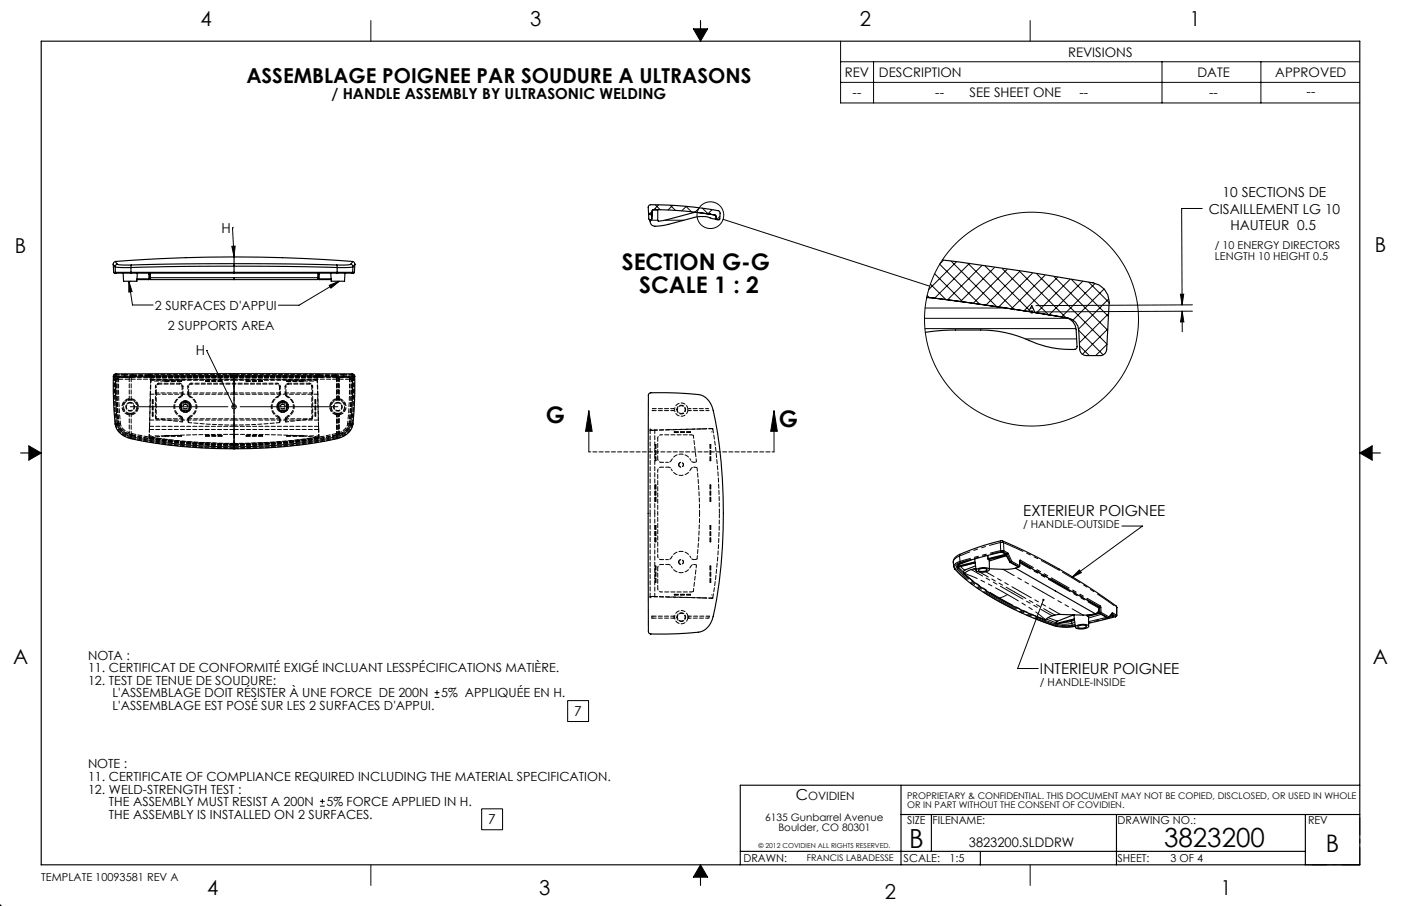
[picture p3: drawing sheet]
<svg xmlns="http://www.w3.org/2000/svg" width="432mm" height="279mm" viewBox="0 0 432 279" stroke-linecap="round" stroke-linejoin="round" font-family="sans-serif">
<g fill="none" stroke="#000" stroke-width=".31">
<path d="M114.3 6.3v6.4M213.7 8.9h4.4l-2.2 3.8zM259.1 12.7v19h160M259.1 19h160M269.2 19v12.7M317.5 6.3v6.4M358.1 19v12.7M388.6 19v12.7M259.1 25.4h160M71.5 76l1-.1-.4 3.3zM71.7 70.2h.1M71.7 70.2l.4 9"/>
<path d="M199.9 65.5l1 1.1M200.4 67.9h2.3M200.9 65.2l-1 1.1M201.3 64.7h1.4M202 63.2l1.5 1.5M203 63.2l-1.5 1.4M204.9 67.9h5.9M206.6 63.3l1.6 1.6M207.3 63.3l-1.4 1.5M211.4 63.6l1.7 1.7M211.5 63.6l-1.4 1.4M215.6 64.1l-1.4 1.3"/>
<path d="M216.5 64.2l1.8 1.8M219.5 64.7l-1.4 1.3M221.9 66.7l-1 1M222.9 67.6l63.6 20.7M370.5 64.3h-6.3l.1 29.7M39.7 86.7l1.1 7.4h6.4M39.7 86.7l1 3.2-1 .2zM101.5 88l3.1-1.3-2.6 2.2zM104.6 86.7l-12.4 7.4h-6.4M284.9 98.2h44.1M285.1 95h24.8M285.6 91.8h1.3"/>
<path d="M285.8 91.1l.7 .7M286.8 87.6l4.7 4.8M288.1 84.4l8.7 8.8M289.6 81.5l12.5 12.5M290.8 80.3l-1.1 1M293.1 80.5l14.3 14.3M294.8 80.7l-8.6 8.6M298.3 81.2l14.4 14.4M298.7 81.3l-10.7 10.7M302.6 81.9l-10.5 10.5M303.6 82l14.4 14.4M303.8 94.2l10.5-10.5 14.2 14.3"/>
<path d="M306.5 82.5l-10.5 10.5M309 82.9l14.3 14.3 10.4-10.5M310.4 83.1l-10.5 10.5M317.5 96.2h1M317.6 95h.7M317.7 95.9l.7 .7M318 95.7v1M318.2 84.3l-10.5 10.5M318.4 95.9l-.7 .7M319.6 84.5l21.6 21.6M322 84.9l-10.4 10.5M324.9 85.4l16.5 16.5"/>
<path d="M325.9 85.5l-10.4 10.5M329.8 86.1l-10.4 10.5M330.2 86.2l11.4 11.4M335.6 87l6.2 6.3M337.5 87.4l-10.3 10.4M340.3 89.1l-9.6 9.6M341.7 96.7l-9 9M341.7 92.2l-9.3 9.3M363.8 90.7h1l-.5 3.3zM364.3 96l.6 3.3h-1zM364.3 96l.1 6.3M367.5 94l-48.2 .3"/>
<path d="M367.5 96l-48.2 .2M63.7 108.1h.1M63.7 108.1l8.4 17.3M285.1 101.3h46.5M316.1 104.5h15.7M331.2 107.7h.3M332.5 101.9l7.5 7.5M332.7 106.6l3 3.1M341.2 106.2l-3.5 3.5M341.4 101.5l-7.8 7.8M8.9 137.5l3.8 2.2-3.8 2.2zM181.5 126.7l1 6.3h-2z"/>
<path d="M181.5 126.7v12.7M238.6 126.7l1 6.3h-2.1zM238.6 126.7v12.7M419.1 139.7l3.8-2.2v4.4zM330.3 178.1l2.4-2.3 .6 .8zM345.8 162.2h6.3l-21.8 15.9M321.6 185l-8 21.2h6.4M133.9 215.1h1.5M133.9 213.6h1.5M134.7 212.8v1.5M175 216.1h6.4v6.4h-6.4zM98.6 248.6h1.5"/>
<path d="M98.6 247.1h1.5M99.3 246.4v1.5M148.4 249.4h6.5v6.5h-6.5zM-.1 279.4h.6M0 279.4h.1M0 278.9v.5M.4 279l-.4 .4M114.3 266.7v6.3M215.9 266.7l2.2 3.8h-4.4zM317.5 266.7v6.3"/>
<circle cx="218.9" cy="66.4" r="4.1"/>
<circle cx="317.9" cy="98.4" r="33"/>
<circle cx="72.1" cy="125.4" r=".68"/>
</g>
<g fill="none" stroke="#000" stroke-width=".35">
<path d="M12.7 12.7h406.4v254h-406.4zM215.9 6.3v6.4M72.1 79.2l-15.5 .3-21 1.1M72.1 79.2a402.5 402.5 0 0 1 36.6 1.5l-.6 .8M72.1 79.2v2.1M199.9 63.5l.2-.2a90 90 0 0 1 21.7 1.9l.1 .5-.1 2h-.9l-.3-1.2a94.9 94.9 0 0 0-19.4-1.8l-.2 .4-.2 2.4-.3 .3a1.39 1.39 0 0 0 1.3 2l3.8-.5 8.9-2.4 3.2-.1a5.1 5.1 0 0 0 3 .7l-.2-1-1.4-.4-.1-.3-.2 .3-4.5-.7-8.9 2.4-2.5 .4-.2-.2v-3.3l-.5-.1-.1-.2-.2 .2-.6 .1-.2 .3-.2 2.6-.7 .2-.2-.3zM34.9 81.5l.1 2.6M34.9 81.5l.6 .8M35.5 82.3l4.9 .2M35.5 82.3l.1 1.7M35.6 84h-.6l.2 .2h.6M35.6 84h4.8"/>
<path d="M35.6 84l.2 .2M35.6 80.6l-.5 .3-.2 .6M35.6 80.6l.6 .9M35.6 80.6h.1M35.8 84.2h4.6M36.2 81.5l4.3 .2M36.2 81.5l-.5 .3-.2 .5M38 84.2l.1 2.5h4.1l.1-2.5M40.4 82.5v1.5M40.4 84h31.7M40.4 84v.2M40.4 84.2h31.7"/>
<path d="M40.5 81.7l-.1 .8M42.2 86.2h3.7M42.2 86h3.7M45.9 86v.2M45.9 84.5v1.5M46 84.2l-.1 .3M46.1 86h-.2M46.1 86l-.2 .2M46.2 84.5h-.3M46.2 84.5l-.1 1.5M46.2 84.2l.1 1.4M46.2 84.3v.2"/>
<path d="M46.3 85.6l.1 .6h51.5l.1-.6M46.3 85.6h51.7M72.1 85.6v.6M72.1 82.1l31.8 .4M72.1 84h31.8M72.1 81.3l-31.6 .4M72.1 81.3v.8M72.1 82.1l-31.7 .4M72.1 81.3l31.7 .4M72.1 84.2h31.7M72.1 84v.2M72.1 82.1v1.9"/>
<path d="M98.1 84.3v.2M98.1 84.2l-.1 1.4M98.1 84.5h.3M98.1 84.5v1.5M98.1 86h.3M98.1 86l.3 .2M98.3 84.2l.1 .3M98.4 84.5v1.5M98.4 86v.2M98.4 86h3.6M98.4 86.2h3.7M102 84.2l.1 2.5h4.1l.1-2.5"/>
<path d="M103.8 81.7l.1 .8M103.8 84.2h4.6M103.9 84l-.1 .2M103.9 84h4.8M103.9 82.5v1.5M108.1 81.5l-4.3 .2M108.1 81.5l.5 .3 .2 .5M108.6 80.6l.6 .3 .2 .6M108.7 84h.5l-.1 .2h-.7M108.7 84l-.3 .2M108.8 82.3l-4.9 .2M108.8 82.3l-.1 1.7"/>
<path d="M109.4 81.5l-.2 2.6M109.4 81.5l-.6 .8M285.6 91.7l31.4 4.4 1-1.8 1 2.1 9.3 1.5a4 4 0 0 1 3.4 3.7l.3 5.3-.4 .7a29.6 29.6 0 0 1-16.1-3.3l-3.7-1.2-3.8-.9a66.8 66.8 0 0 0-13.5-.4l-4 .1-5.3 .6M290.5 80.2l25.7 3.6 20.7 3.4a6 6 0 0 1 4.9 6.2l-.7 14.4a2.01 2.01 0 0 1-2 1.9h-4.3a2.01 2.01 0 0 1-2-1.9l-.3-6a4 4 0 0 0-3.4-3.7l-18.8-3.1-24.7-3.3M34.9 116l.7 .1M34.9 116h.1M34.9 116l.1 8.3 .5 6.5M35.6 116.1l.1 8.2 .5 6.5M35.7 115.3l-.5 .2-.3 .5M35.7 115.3l-.1 .8M35.7 115.3h.1M72.1 116l-36.5 .1"/>
<path d="M72.1 115.2l-36.4 .1M72.1 115.2v.8M72.1 116l36.5 .1M72.1 115.2l36.5 .1M72.1 116v21.8M108.6 115.3l.5 .2 .2 .5M108.6 115.3v.8M108.6 115.3h.1M108.6 116.1v8.2l-.5 6.5M109.3 116v8.3l-.5 6.5M109.3 116h.1M109.3 116l-.7 .1"/>
<path d="M6.4 139.7h6.3M35.5 130.8h.7M35.5 130.8a5.6 5.6 0 0 0 4.9 4.5M36.2 130.8a4.9 4.9 0 0 0 4.3 3.9M40.4 135.3a141.2 141.2 0 0 0 31.7 3.1M40.5 134.7a140.3 140.3 0 0 0 31.6 3.1M40.5 134.7l-.1 .6M72.1 137.8v.6M103.8 134.7a140.3 140.3 0 0 1-31.7 3.1M103.8 134.7l.1 .6M103.9 135.3a141.2 141.2 0 0 1-31.8 3.1M108.1 130.8a4.9 4.9 0 0 1-4.3 3.9"/>
<path d="M108.8 130.8h-.7M108.8 130.8a5.6 5.6 0 0 1-4.9 4.5M199.8 121.9h.1M199.8 121.9v72.9M200.6 121.1l-.5 .3-.3 .5M200.6 121.1l11.5 .3a7.9 7.9 0 0 1 5.1 1 6.9 6.9 0 0 1 2.6 4.1 162.6 162.6 0 0 1 0 63.6 5.6 5.6 0 0 1-4.5 4.9l-6.5 .4-8.2 .1M200.6 121.1h.1M419.1 139.7h6.4M294 174.8l.3 .7M294.3 175.5h.1M294.3 175.5a67.1 67.1 0 0 0 22.3 14.3l8.1 3.1M296.4 173.5a1.44 1.44 0 0 0-1.4 1.2"/>
<path d="M296.4 173.5h.1M296.8 173.4l-.4 .1M297.1 176.9a57.2 57.2 0 0 0 14.1 9.4l7 3.3 3.8 1.6a7.3 7.3 0 0 1 4.8-1.7l8.3 .2 2.5-.4M300.4 172.4l.5 3.5M300.6 173.6l-5.3 1.3M300.7 174.5l-3.5 1.4-.1 1M300.8 175.3l-.6 .1a6.1 6.1 0 0 0-3.1 1.5M301 175.6a3.7 3.7 0 0 1 3.9 0 3.3 3.3 0 0 1-4 .3zM301.6 175.7a2.23 2.23 0 0 1 2.6 0 2.19 2.19 0 0 1-2.6 .1zM304.8 172.5h.1M304.9 172.5v3.1M308.5 166.8l.1-.1a156.3 156.3 0 0 1 35.3 20.1"/>
<path d="M308.5 166.8a58 58 0 0 0-13.8 4.8l-.6 .6-.3 .8 .2 1.8M310 171h.1M310 171l-1-.6h-.9l-11.4 3M310 171l1.3 2.4M310.1 171.2l-5.3 1.3M310.2 171.4l-5.3 1.6M311.3 173.4l2.5 1.4M311.3 173.4h.1M313 175.2a24.3 24.3 0 0 1-8.1 .2M313 175.2l24.6 14.1M313.7 174.8l-.7 .4M314.3 173.2l24.4 14a1.78 1.78 0 0 1-1.1 2.1"/>
<path d="M314.3 173v1.6l-.5 .2M199.8 194.8l.3 .5 .5 .2M199.8 194.8h.1M200.6 195.5h.1M324.7 192.9h.1M324.8 192.9l.7 .2M325.6 192.3l.3-.7 5-2 .5 3.8M331.1 190.9l-5.5 1.4M331.2 191.1l-5.2 1.3-.4-.1M331.4 193.1a12.4 12.4 0 0 1-5.8 0M331.6 193.1a3.7 3.7 0 0 1 3.9 0 3.3 3.3 0 0 1-4.1 .3zM332.2 193.2a2.23 2.23 0 0 1 2.6 0 2.19 2.19 0 0 1-2.7 .1z"/>
<path d="M335.1 189.7v.2M335.5 190v3.1M336.7 189.5l-1.6 .4M338.6 188.2l.3 .9M338.7 189l-.9 .2M338.9 189.1l2.5 1.5 .3-.2 1-1.2M338.9 189.2l-3.5 .9-.3-.2M342.5 189.5l.6 .4M342.8 189.2h.1M343.1 189.9h.1M343.9 186.8l.3 .6v2.4l-.2 .3-8.5 2.1M277.7 242.2v24.5"/>
<path d="M277.7 251.2h141.4M287.1 251.2v11.4M344.1 251.2v15.5M402.3 251.2v15.5M419.1 242.2h-190.9v24.5M215.9 266.7v6.3M228.2 262.6h174.1M302.2 262.6v4.2"/>
</g>
<path d="M402.3 266.7h16.8" fill="none" stroke="#000" stroke-width=".31" stroke-dasharray="30.5 1.3 1.3 1.3" stroke-dashoffset="24"/>
<path d="M419.1 252.1v14.6M404.5 266.7h14.6" fill="none" stroke="#000" stroke-width=".31" stroke-dasharray="30.5 1.3 1.3 1.3" stroke-dashoffset="25.1"/>
<g fill="#000">
<path d="M71.5 76l1-.1-.4 3.3zM39.7 86.7l1 3.2-1 .2zM101.5 88l3.1-1.3-2.6 2.2z"/>
<path d="M364.3 96l.6 3.3h-1zM363.8 90.7h1l-.5 3.3z"/>
<path d="M181.5 126.7l1 6.3h-2zM238.6 126.7l1 6.3h-2.1z"/>
<path d="M330.3 178.1l2.4-2.3 .6 .8zM321.3 184.8a.34 .34 0 0 0 .1 .5 .34 .34 0 0 0 .5-.2 .34 .34 0 0 0-.2-.4l-.1 .3 .1-.3z"/>
</g>
<path d="M213.7 8.9l2.2 3.8v-3.8zM215.9 8.9v3.8l2.2-3.8zM419.1 139.7h3.8v-2.2zM419.1 139.7l3.8 2.2v-2.2zM215.9 266.7v3.8h2.2zM215.9 266.7l-2.2 3.8h2.2zM8.9 139.7v2.2l3.8-2.2zM8.9 137.5v2.2h3.8z" fill-rule="evenodd" fill="#000"/>
<g fill="none" stroke="#000" stroke-width=".31" stroke-dasharray="1.3 .6" stroke-dashoffset=".7">
<path d="M46.5 115.8l-.1 1.5M58.9 118.2h13.2M72.1 118.2h13.3M72.1 118.5h-13.2M72.1 115.8v1.5M85.4 118.5h-13.3M97.8 115.8l.1 1.5M39.8 133.5v-5.5M40.1 124.2a1.19 1.19 0 0 1 1.1 1.8 1.19 1.19 0 0 1-2 .2 1.19 1.19 0 0 1 .7-1.9l.2-.1M40.6 134.2a4.5 4.5 0 0 1-4-3.6M55.8 122.4a3.3 3.3 0 0 0-2 3 3.3 3.3 0 0 0 2 3M57.1 123.9a1.51 1.51 0 0 0-1.3 2.1 1.51 1.51 0 0 0 2.5 .3 1.51 1.51 0 0 0-.8-2.4h-.4"/>
<path d="M57.1 123.6a1.81 1.81 0 0 0-1.6 2.6 1.81 1.81 0 0 0 3.1 .2 1.81 1.81 0 0 0-1.3-2.8h-.2M57.1 123.9a1.51 1.51 0 0 1 1.4 2.1 1.51 1.51 0 0 1-2.5 .3 1.51 1.51 0 0 1 .8-2.4h.3M58.5 128.4a3.3 3.3 0 0 0 1.9-3 3.3 3.3 0 0 0-1.9-3M72.1 136.7v-5.6M85.8 122.4a3.3 3.3 0 0 0-2 3 3.3 3.3 0 0 0 2 3M87.1 123.9a1.51 1.51 0 0 1 1.4 2.1 1.51 1.51 0 0 1-2.6 .3 1.51 1.51 0 0 1 .9-2.4h.3M87.1 123.6a1.81 1.81 0 0 1 1.6 2.6 1.81 1.81 0 0 1-3 .2 1.81 1.81 0 0 1 1.2-2.8h.2M87.1 123.9a1.51 1.51 0 0 1 1.4 2.1 1.51 1.51 0 0 1-2.5 .3 1.51 1.51 0 0 1 .8-2.4h.3M88.5 128.4a3.3 3.3 0 0 0 1.9-3 3.3 3.3 0 0 0-1.9-3M104.1 124.2a1.19 1.19 0 0 0-1 1.8 1.19 1.19 0 0 0 2 .1 1.19 1.19 0 0 0-.8-1.8l-.2-.1M107.7 130.6a4.8 4.8 0 0 1-4 3.6M181.5 139.4h57.1"/>
<path d="M200.4 132.7l1.4-.1M208.8 126.3a1.19 1.19 0 0 0 1.7 1.1 1.19 1.19 0 0 0 .1-2.1 1.19 1.19 0 0 0-1.8 .9v.1M202.7 158.3v-13.2M206.9 144.7a3.3 3.3 0 0 0 3 1.9 3.3 3.3 0 0 0 3-1.9M212.9 142a3.3 3.3 0 0 0-3-2 3.3 3.3 0 0 0-3 2M202.7 171.6v-13.3M206.9 174.7a3.3 3.3 0 0 0 3 1.9 3.3 3.3 0 0 0 3-1.9M212.9 172a3.3 3.3 0 0 0-3-2 3.3 3.3 0 0 0-3 2M200.4 184h1.4M208.8 190.3a1.19 1.19 0 0 1 1.7-1 1.19 1.19 0 0 1 .2 2 1.19 1.19 0 0 1-1.9-.7v-.3M218 190.6h-5.5"/>
</g>
<path d="M40.1 125.4h64" fill="none" stroke="#000" stroke-width=".31" stroke-dasharray="30.5 1.3 1.3 1.3" stroke-dashoffset=".4"/>
<g fill="none" stroke="#000" stroke-width=".31" stroke-dasharray="1.3 .6">
<path d="M34.9 116l.2 .2M35.1 116.2v6.4l.5 8.1M35.1 116.2h.2M35.8 116.9h.2M35.8 115.4l-.1-.1M35.8 115.4v.3M36 116.9l.1 .1M36.1 117h.5M36.5 116.1v.3M36.6 116.5v.5M36.6 116.5l-.1-.1M38.3 116.1v.3"/>
<path d="M38.3 116.4h.3M38.3 115.4v.3M38.3 115.7h.2M38.3 115.7v.4M38.5 116.1l.1 .3M38.5 116.1h-.2M38.5 116.1v-.4M38.7 115.4h-.4M38.7 115.4l-.2 .3M39.8 116.5v-.1M39.8 117v-.5M39.8 116.5h-3.2"/>
<path d="M40.4 117l31.7-.1M40.4 116.5v-.1M40.4 117v-.5M40.4 116.4h-.6M40.7 116l.1 .3M40.7 115.8h.1M40.7 115.8v.2M40.8 116h-.1M40.8 116v-.2M40.8 116.3l5.1-.1M40.8 116.3v-.3M40.8 115.5v.3"/>
<path d="M40.8 115.5l-.1 .3M40.8 115.8h5.1M45.9 115.8h.2M45.9 115.8v-.3M45.9 115.5h-5.1M45.9 116h-5.1M45.9 115.8v.2M45.9 116.2v.1M45.9 116.2l.2-.2M45.9 116.2v-.2M45.9 115.5h.1M45.9 116.3h.5"/>
<path d="M45.9 116.3l.3-.2M46.1 115.8l.1-.1M46.1 115.8l-.2-.3M46.1 116h-.2M46.1 116v-.2M46.2 115.7v.4M46.2 115.7h.2M46.2 116.1l-.1-.1M46.2 115.7l-.3-.2M46.4 115.7v-.3M46.4 115.4l-.5 .1M46.4 116.1v-.4"/>
<path d="M46.4 116.1h-.2M46.4 116.3v-.2M46.5 116.2v-.2M46.5 116.2v.2M46.5 116v-.2M46.5 115.8h.1M46.5 117.5h.1M46.5 117.5v-.5M46.5 117h.6M46.5 117v-.5M46.5 116.5v-.1M47.1 117.3v-.3"/>
<path d="M48.2 119.2h-.3M48.9 118.5v-.3M50.9 117.6h5M50.9 117.4v.1M50.9 117.5h5M50.9 117.5v.1M55.4 118.5v-.3M55.9 117.5v.1M55.9 117.4h-5M55.9 117.5v-.1M55.9 117.6v-.1M56.1 119.2h.3"/>
<path d="M58.1 119.2h-.2M58.9 118.5v-.3M63.4 117.6v-.1M63.4 117.6h5M63.4 117.4v.1M63.4 117.5h5M63.4 117.5v.1M68.4 117.4h-5M68.4 117.5v.1M68.4 117.5v-.1M68.4 117.6v-.1M72.1 117v-.5"/>
<path d="M72.1 116.4v.1M72.1 116.4v-.3M72.1 116v-.2M72.1 118.5v-.3M72.1 116.9v-.5M72.1 116.3v.1M72.1 116.4l-31.7 .1M72.1 116.3v-.3M75.9 117.6v-.1M75.9 117.6h5M75.9 117.5v.1M75.9 117.4v.1"/>
<path d="M80.9 117.5v.1M80.9 117.4h-5M80.9 117.5h-5M80.9 117.6v-.1M80.9 117.5v-.1M85.4 118.5v-.3M86.1 119.2h.3M88.1 119.2h-.2M88.4 117.6v-.2M88.4 117.6h5M88.4 117.5v.1M88.4 117.4v.1"/>
<path d="M88.9 118.5v-.3M93.4 117.4h-5M93.4 117.5v.1M93.4 117.5h-5M93.4 117.4v.1M95.4 118.5v-.3M96.1 119.2h.3M97.2 117.4v-.4M97.6 117.5h.2M97.8 116.5v-.1M97.8 117h-.6M97.8 117v-.5"/>
<path d="M97.8 117.5v-.5M97.8 115.8h.1M97.8 116v-.2M97.8 116.2v.2M97.8 116.2v-.2M97.9 116.3h.5M97.9 116.3v-.2M97.9 115.7v-.3M97.9 115.7v.4M97.9 115.7h.2M98.1 116.1v-.4M98.1 116.1h-.2"/>
<path d="M98.1 115.7v.1M98.1 115.7l.3-.2M98.1 116v.1M98.1 115.8v.2M98.1 115.8h.3M98.1 115.8l.3-.3M98.4 116.3l-.3-.2M98.4 116.3v-.1M98.4 115.5l-.5-.1M98.4 116.2l-.3-.2M98.4 116.2v-.2M98.4 116.2l5.1 .1"/>
<path d="M98.4 115.5h.1M98.4 116h-.3M98.4 115.8v-.3M98.4 115.8h5M98.4 116v-.2M103.4 115.8v-.3M103.4 115.5h-5M103.4 115.8h.2M103.4 115.8l.1 .2M103.5 116.3v-.3M103.5 116.3l.1-.3M103.5 116h-5.1"/>
<path d="M103.6 115.8l-.2-.3M103.6 116h-.1M103.6 116v-.2M103.7 116.5v.5M103.7 116.4v.1M103.7 116.4h.3M103.8 116.5l-.1-.1M103.8 117v-.4M103.8 117h-.1M103.8 116.5h.1M103.8 116.6l-.1-.1M103.8 116.6v-.1"/>
<path d="M104 116.5h-.2M104 116.5v-.1M104 116.5h.3M104.3 116.5v-.1M104.3 116.4h.3M104.3 116.4h-.3M104.4 116.6v.4M104.4 117h.2M104.4 116.5l.2-.1M104.4 116.6l.2-.1M104.4 116.5v.1M104.4 116.5h-.1"/>
<path d="M104.6 116.5h3.1M104.6 116.5v-.1M104.6 117v-.5M105.6 116.4h.4M105.6 116.4l.2-.3M105.8 115.7l-.2-.3M105.8 115.7h.1M105.8 115.7v.4M105.9 115.4h-.3M105.9 115.7v-.3M106 116.1v.3M106 116.1h-.2"/>
<path d="M106 116.1l-.1-.4M107.7 116.5v.5M107.7 116.5l.1-.1M107.7 117h-3.1M107.8 116.1v.3M108.2 117h-.5M108.3 116.9l-.1 .1M108.4 115.4l.2-.1M108.4 115.4v.3M108.5 116.9h-.2M108.9 116.2v6.4l-.5 8.1M109.2 116.2h-.3"/>
<path d="M109.3 116l-.1 .2M35.5 130.8l.1-.1M35.6 130.7a5.5 5.5 0 0 0 4.8 4.5M35.6 130.7h.2M35.8 130.7l-.5-8.1v-6.4M36.4 130.7l.2-.1M36.7 130.6l.4 .1M36.7 130.6h-.1M39.8 123.2v-.3M39.8 123.2h.1M39.8 127.7v-.1M39.8 128v-.3"/>
<path d="M39.8 133.9v-.4M39.8 133.9l.6 .2M39.8 123.2h.6M40.4 135.2v.1M40.4 135.2v-.2M40.4 123.2v-.3M40.4 123.2h.1M40.4 127.7v-.1M40.4 128v-.3M40.4 133.7v.4M40.4 134.1h.2M40.4 127.6h-.6"/>
<path d="M40.6 134.4v-.2M40.6 134.4a143.1 143.1 0 0 0 31.5 3.1M40.6 134.2v-.1M40.6 134.1a144.1 144.1 0 0 0 31.5 3.1M40.6 134.1l.1-.4M40.7 133.7h-.3M46 135.1h.1M46 135.1h.3M46 134.8v.3M46 135.1v-.4M46 134.7v-.3M46 134.4h.6"/>
<path d="M46.9 123.3v5M46.9 128.3h.2M46.9 134.8h.3M46.9 134.8v.1M46.9 134.9h.1M46.9 134.9h.2M47.1 134.9h.1M47.1 123.3h-.2M47.1 128.3v-5M47.1 128.3h.1M47.2 123.3h-.1M47.2 128.3v-5"/>
<path d="M47.2 134.9v-.1M47.8 134.4h3.1M48.2 129.2l-.1-.1M48.2 129.1v.1M48.2 121.2l-.3-.1M48.2 129.1h-.1M50.9 134.5h5M50.9 134.3v.1M50.9 134.4h5M50.9 134.4v.1M55.7 128.7l.1-.3M55.7 122.2l.1 .2"/>
<path d="M55.9 134.4v.1M55.9 134.3h-5M55.9 134.4v-.1M55.9 134.5v-.1M56.1 129.1l.2-.1M56.1 129.4l.3-.1M56.1 129.4v-.3M56.1 121.5v-.3M56.1 121.5h.3M56.1 121.2l.3-.1M56.4 129.3h.1M57.9 129.4v-.1"/>
<path d="M58.1 129.4l-.2-.1M58.1 121.2v.3M58.1 121.5h-.2M58.1 121.2l-.2-.1M58.2 129.1l-.1 .3M58.2 129.1l-.3-.1M58.6 128.7l-.1-.3M58.6 122.2l-.1 .2M63.4 134.5v-.1M63.4 134.5h5M63.4 134.4v.1M63.4 134.4h5"/>
<path d="M63.4 134.3v.1M68.4 134.4v.1M68.4 134.3h-5M68.4 134.5v-.1M68.4 134.4v-.1M72.1 137.1v-.4M72.1 137.1v.1M72.1 132.5h-26M72.1 132.5h26.1M72.1 131.5h26.1M72.1 131.5h-26M72.1 137.2v-.1"/>
<path d="M72.1 137.1a157.1 157.1 0 0 1-25.8-2M72.1 137.1a157.1 157.1 0 0 0 25.9-2M72.1 129.5h-26M72.1 129.5h26M72.1 138.4v-.1M72.1 136.8a143.5 143.5 0 0 1-31.4-3.1M72.1 137.2v-.4M72.1 136.8a143.5 143.5 0 0 0 31.5-3.1M72.1 137.2v.1M72.1 138.3v-.2M72.1 137.3a142.8 142.8 0 0 1-31.5-3.1M72.1 137.5v-.2"/>
<path d="M72.1 137.5a148.5 148.5 0 0 0 31.6-3.1M75.9 134.5v-.1M75.9 134.5h5M75.9 134.4v.1M75.9 134.3v.1M80.9 134.4v.1M80.9 134.3h-5M80.9 134.4h-5M80.9 134.5v-.1M80.9 134.4v-.1M85.7 128.7l.1-.3M85.7 122.2l.1 .2"/>
<path d="M86.1 129.1l.2-.1M86.1 129.4v-.3M86.1 129.4l.3-.1M86.1 121.5v-.3M86.1 121.5h.3M86.1 121.2l.3-.1M86.4 129.3v.1M87.9 129.3h.1M88.1 129.4l-.2-.1M88.1 121.2v.3M88.1 121.5h-.2M88.1 121.2l-.2-.1"/>
<path d="M88.2 129.1l-.1 .3M88.2 129.1l-.3-.1M88.4 134.5v-.1M88.4 134.5h5M88.4 134.4v.1M88.4 134.3v.1M88.6 128.7l-.1-.3M88.6 122.2l-.1 .2M93.4 134.3h-5M93.4 134.4v.1M93.4 134.4h-5M93.4 134.3v.1"/>
<path d="M96.1 129.2v-.1M96.1 129.1h.1M96.1 121.2l.3-.1M96.2 129.1l-.1 .1M97.1 134.7h.2M97.1 134.7v.2M97.1 128.3h.1M97.1 123.3v5M97.2 134.9h-.1M97.2 128.3h.1M97.2 128.3v-5M97.2 123.3h-.1"/>
<path d="M97.3 134.9v-.2M97.3 134.9h-.1M97.3 134.9h.1M97.3 128.3v-5M97.3 123.3h-.1M97.6 134.4h.7M98.3 134.7v-.3M98.3 135.1v-.4M98.3 134.8v.3M98.3 135.1h.1M98.3 135.1h-.3M103.6 133.7h.1"/>
<path d="M103.7 134.1a144.1 144.1 0 0 1-31.6 3.1M103.7 134.1l-.1-.4M103.7 134.2v-.1M103.7 134.2a142.8 142.8 0 0 1-31.6 3.1M103.7 134.4v-.2M103.7 122.9v.3M103.7 122.9h.1M103.7 127.9a2.53 2.53 0 0 1-2.1-2.5 2.53 2.53 0 0 1 2.1-2.5M103.7 133.7v.4M103.7 133.7h.1M103.7 123.2v.1M103.7 123.2l.1-.1"/>
<path d="M103.7 127.7v.2M103.7 123.3l.1-.2M103.7 127.6v.1M103.7 127.6h.3M103.7 134.1h.1M103.7 134.1l.1-.1M103.8 127.7l-.1-.1M103.8 123.1v-.2M103.8 123.1h.1M103.8 127.9h-.1M103.8 127.9v-.1M103.8 127.7h.1"/>
<path d="M103.8 127.8v-.1M103.8 127.8l-.1-.1M103.8 134v-.3M103.8 134l.2-.1M103.8 123.1h.2M103.9 135.2v.1M103.9 135.2l-.1-.2M103.9 135.2a5.5 5.5 0 0 0 4.8-4.5M104 127.8l-.2-.1M104 127.8v-.2M104 127.8h.3M104 123.2l-.3 .1"/>
<path d="M104 123.2v-.1M104 123.2h.3M104 134.1h-.3M104 134.1v-.2M104 134.1l.3-.1M104.3 123.2v-.1M104.3 127.6h.2M104.3 127.6h-.3M104.3 133.8l.1-.1M104.3 123.1h.1M104.3 133.8l-.3 .1M104.3 127.8v-.2"/>
<path d="M104.3 123.1h-.3M104.4 134l-.1-.2M104.4 122.9v.2M104.4 123.1h.1M104.4 127.9h.2M104.4 127.8v.1M104.4 127.7l.1-.1M104.4 127.7v.1M104.4 127.8l.1-.1M104.4 133.4v.3M104.4 127.7l-.1 .1M104.5 133.8l-.1-.1"/>
<path d="M104.5 123.3l-.1-.2M104.5 123.3v-.1M104.5 123.3l-.2-.1M104.5 127.7v-.1M104.5 123.2l.1-.3M104.5 123.2l-.1-.1M104.6 122.9a2.53 2.53 0 0 1 2.1 2.5 2.53 2.53 0 0 1-2.1 2.5M104.6 122.9h-.2M104.6 127.9l-.1-.2M104.6 133.4h-.2M104.6 133.9v-.5M104.6 133.9h.1"/>
<path d="M104.6 133.9l-.2-.2M104.6 133.9l-.3 .1M104.6 133.9l-.1-.1M107.6 130.6l-.4 .1M107.6 130.6h.1M107.9 130.7l-.2-.1M108.7 130.7h-.3M108.7 130.7l.5-8.1v-6.4M108.8 130.8l-.1-.1M200.4 132.7h.1M200.6 132.7h-.2M200.6 132.3h-.3"/>
<path d="M200.7 132.7h.3M200.7 132.7h-.1M201 126.6h.1M201 126h.1M201.1 132.7h-.1M201.1 126.6h-.1M201.1 126h.4M201.5 126.6h-.4M201.6 132.7h-.5M201.9 137.1v5M201.9 137.1h.2M202.1 132.7h-.5"/>
<path d="M202.1 137.1h.1M202.1 137.1v5M207.5 126h.1M207.6 126.6h-.1M207.6 126h.1M207.7 126.6h-.1M207.8 133.4h5M207.8 133.1v.1M207.8 133.2v.2M212.3 126.6h-.1M212.3 126h.1M212.3 126h.2"/>
<path d="M212.3 126.6h.1M212.5 126.6h-.2M212.8 133.1h-5M212.8 133.2v-.1M212.8 133.2h-5M212.8 133.4v-.2M213.7 134.3h.1M217.9 126h.4M218.3 126h.1M218.5 126.6h-.3M218.8 137.1v5M218.8 137.1h.2"/>
<path d="M219 137.1h.1M219 137.1v5M219.2 132.2h-.2M219.4 132.2h.2M219.4 133.1v.1M219.6 132.2h.1M219.6 132.2v.3M219.6 132.2h-.4M219.7 132.2h-.1M201.9 142.1h.2M201.9 154.6h.2M201.9 149.6v5"/>
<path d="M202.1 149.6v5M202.1 149.6h-.2M202.1 154.6h.1M202.1 142.1h.1M202.2 149.6h-.1M202.2 142.1v-5M202.2 154.6v-5M213.8 144.1h.2M213.9 142.6h-.1M218.8 142.1h.2M218.8 154.6h.2M218.8 149.6v5"/>
<path d="M219 142.1h.1M219 149.6v5M219 149.6h-.2M219 154.6h.1M219.1 149.6h-.1M219.1 154.6v-5M219.1 142.1v-5M201.9 174.6v5M201.9 179.6h.2M201.9 162.1v5M201.9 167.1h.2M202.1 167.1v-5"/>
<path d="M202.1 167.1h.1M202.1 162.1h-.2M202.1 179.6v-5M202.1 174.6h-.2M202.1 179.6h.1M202.2 179.6v-5M202.2 167.1v-5M202.2 174.6h-.1M202.2 162.1h-.1M213.8 174.1h.1M214 172.6h-.2M218.8 174.6v5"/>
<path d="M218.8 162.1v5M218.8 179.6h.2M218.8 167.1h.2M219 174.6h-.2M219 167.1h.1M219 167.1v-5M219 162.1h-.2M219 179.6v-5M219 179.6h.1M219.1 167.1v-5M219.1 179.6v-5M219.1 162.1h-.1"/>
<path d="M219.1 174.6h-.1M200.3 184.3h.3M200.4 184h.1M200.6 184h-.2M200.7 184h-.1M200.7 184h.3M200.9 190v.6M201 190h-.1M201 190.6h-.1M201.1 183.9l-.1 .1M201.5 190h-.5M201.5 190.6h-.5"/>
<path d="M201.6 183.9h-.5M202.1 184l-.5-.1M207.7 190h-.2M207.7 190.6h-.2M207.8 190.6h-.1M207.8 190h-.1M207.8 190.6v-.6M207.8 183.5h5M207.8 183.4v.1M207.8 183.3v.1M212.2 190v.6M212.2 190.6h.1"/>
<path d="M212.2 190h.1M212.5 190h-.3M212.5 190.6h-.3M212.8 183.3h-5M212.8 183.5v-.1M212.8 183.4h-5M212.8 183.4v-.1M213.7 182.3v.1M218.2 190h.4M218.4 190.6h-.4M218.5 190.6l.1-.6M219.2 184.5l-.2-.1"/>
<path d="M219.4 184.5h.2M219.4 183.5v-.1M219.6 184.5h.1M219.6 184.5v-.3M219.6 184.5h-.4M219.7 184.5h-.1"/>
</g>
<g fill="none" stroke="#000" stroke-width=".31" stroke-dasharray="1.3 .6" stroke-dashoffset=".4">
<path d="M35.3 116.2l.5-.5M35.8 116.9v6.9l.6 6.9M36 116.9l.5-.5M36.1 117v6.5l.6 7.1M36.6 116.5l-.5 .5M46.4 117.3l-.1 4.3M72.1 117.3v4.3M97.9 117.3l.1 4.3M107.7 116.5l.5 .5M107.8 116.4l.5 .5M108.2 117l-.1 6.5-.5 7.1M108.3 116.9l-.1 6.9-.5 6.8"/>
<path d="M108.4 115.7l.5 .5M36.6 130.6l-.5-6.8-.1-6.9M46.1 132.5l-.1 2.3M48.1 129.1l-.2-.6M48.2 129.2l7.9 .9M55.7 128.7a3.5 3.5 0 0 1-2.1-3.3 3.5 3.5 0 0 1 2.1-3.2M55.7 122.2l.4-.7M56.1 130.1v-.7M56.4 129.3l-.3 .8M58.1 121.5l.5 .7M58.6 122.2a3.5 3.5 0 0 1 2.1 3.2 3.5 3.5 0 0 1-2.1 3.3M72.1 136.7a157.8 157.8 0 0 1-25-1.8"/>
<path d="M72.1 136.7a157.8 157.8 0 0 0 25.1-1.8M85.7 128.7a3.5 3.5 0 0 1-2.1-3.3 3.5 3.5 0 0 1 2.1-3.2M85.7 122.2l.4-.7M88.1 130.1l-.2-.8M88.1 130.1l8-.9M88.1 129.4v.7M88.1 121.5l.5 .7M88.6 122.2a3.5 3.5 0 0 1 2.1 3.2 3.5 3.5 0 0 1-2.1 3.3M96.4 128.5l-.2 .6M98.2 132.5l.1 2.3M104 133.9v-6.1M104.3 127.8v6"/>
<path d="M107.9 130.7l.5-6.9 .1-6.9M201.8 132.6l4.3-.1M213 134.1l.7 .2M217 132.2h2.4M214.7 142.3l-.8 .3M214.7 142.3l-1-8M213.9 174.1l.8 .2M201.8 184l4.3 .1M213.7 182.4l-.7 .2M213.7 182.3l1-8M217 184.4l2.4 .1"/>
</g>
<g fill="none" stroke="#000" stroke-width=".31" stroke-dasharray="1.3 .6" stroke-dashoffset=".6">
<path d="M34.9 116l.3-.5 .5-.2M35.8 115.4l-.5 .3-.2 .5M36.5 116.1l-.5 .2-.2 .6M46.4 115.7h51.5M48.9 118.5l-.6 .2-.1 .5M56.1 119.2l-.2-.6-.5-.1M58.9 118.5l-.6 .2-.2 .5M72.1 118.2v-1.2M86.1 119.2l-.2-.6-.5-.1M88.9 118.5l-.6 .2-.2 .5M96.1 119.2l-.3-.6-.4-.1M97.9 115.4h-51.5"/>
<path d="M108.5 116.9l-.3-.6-.4-.2M109.2 116.2l-.2-.5-.6-.3M109.3 116l-.2-.5-.5-.2M40.4 133.7v-5.7M55.8 128.4l.5 .4 .1 .5M56.4 121.5l-.2 .6-.4 .3M57.1 124.2a1.22 1.22 0 0 1 1.1 1.7 1.22 1.22 0 0 1-2 .3 1.22 1.22 0 0 1 .6-2h.3M57.9 129.3l.2-.6 .4-.3M58.5 122.4l-.5-.5-.1-.4M85.8 128.4l.5 .4 .1 .5M86.4 121.5l-.2 .6-.4 .3M87.1 124.2a1.22 1.22 0 0 1 1.1 1.7 1.22 1.22 0 0 1-2 .3 1.22 1.22 0 0 1 .6-2h.3"/>
<path d="M87.9 129.3l.2-.6 .4-.3M88.5 122.4l-.5-.5-.1-.4M103.7 127.9v5.8M103.8 133.7v-5.8M104.6 133.4l1.7-1.1 .6-.9 .3-.7M218.2 126.6h-5.7M206 144.1l.6 .2 .3 .4M206.9 142l-.5 .5-.4 .1M212.9 144.7l.5-.5 .4-.1M213.8 142.6l-.6-.2-.3-.4M206 174.1l.6 .2 .3 .4M206.9 172l-.5 .5-.4 .1"/>
<path d="M212.9 174.7l.5-.5 .4-.1M213.8 172.6l-.6-.3-.3-.3M218.2 190h-5.7"/>
</g>
<g fill="none" stroke="#000" stroke-width=".31" stroke-dasharray="1.3 .6" stroke-dashoffset=".5">
<path d="M38.5 115.7l2.2 .1M38.6 116.4l2.2-.1M40.7 116l-2.2 .1M40.8 115.5l-2.1-.1M47.1 117h25M56.4 119.2v2.3M86.4 119.2v2.3M97.2 117h-25.1M103.5 116.3l2.1 .1M103.6 115.8l2.2-.1M103.7 117v5.9M104.4 117v5.9"/>
<path d="M105.6 115.4l-2.2 .1M105.8 116.1l-2.2-.1M36.4 130.7a4.8 4.8 0 0 0 4.2 3.7M37.1 130.7l-.5-7.2v-6.5M39.8 122.9v-5.9M39.8 133.5l-1.8-1.2-.7-.9-.2-.7M40.4 122.9v-5.9M46.1 131.5v1M46.3 121.6l-.2 7.9M46.9 134.9l-.9-.2M48.2 121.2v7.9M56.1 129.1h-7.9"/>
<path d="M56.1 121.2h-7.9M57.1 124.1a1.26 1.26 0 0 1 1.2 1.8 1.26 1.26 0 0 1-2.1 .3 1.26 1.26 0 0 1 .6-2l.3-.1M57.1 123.8a1.56 1.56 0 0 1 1.4 2.3 1.56 1.56 0 0 1-2.6 .2 1.56 1.56 0 0 1 .9-2.5h.3M57.9 121.5v-2.3M58.1 130.3l-.2-.9M58.1 129.4v.9M86.1 130.3v-.9M86.4 129.4l-.3 .9M87.1 123.8a1.56 1.56 0 0 0-1.4 2.3 1.56 1.56 0 0 0 2.7 .2 1.56 1.56 0 0 0-.9-2.5h-.4M87.1 124.1a1.26 1.26 0 0 0-1.1 1.8 1.26 1.26 0 0 0 2.1 .3 1.26 1.26 0 0 0-.6-2l-.4-.1M87.9 121.5v-2.3M88.1 121.2h8"/>
<path d="M88.2 129.1h7.9M96.1 129.1v-7.9M97.3 134.9l1-.2M98 121.6l.1 7.9M98.2 131.5v1M103.7 134.4a5 5 0 0 0 4.2-3.7M103.8 122.9v-5.9M104.6 122.9v-5.9M107.2 130.7l.5-7.2v-6.5M201.5 126h6M206.1 132.5l8-.2M207.5 126.6h-6"/>
<path d="M216 132.3l1-.1M203.7 144.1h2.3M206 142.6h-2.3M214 144.1l.9 .2M203.7 174.1h2.3M206 172.6h-2.3M214.9 172.3l-.9 .3M206.1 184.1l8 .2M207.5 190.6h-6M207.5 190h-6M216 184.4h1"/>
</g>
<g fill="none" stroke="#000" stroke-width=".31" stroke-dasharray="1.3 .6" stroke-dashoffset=".8">
<path d="M47.9 119.2l.2-.6 .8-.4M55.4 118.2l.6 .2 .4 .8M57.9 119.2l.2-.6 .8-.4M85.4 118.2l.6 .2 .4 .8M87.9 119.2l.2-.6 .8-.4M95.4 118.2l.6 .2 .4 .8M96.4 119.2v9.3M46 134.4l.5-16.9M47.9 128.5v-9.3M72.1 132.5v1.5M98.3 134.4l-.5-16.9M104.4 127.9v5.5"/>
<path d="M104.6 133.4v-5.5M202.7 135.1l.2-.6 .8-.4M203.7 134.1h9.3M212.5 126h5.4M219 132.2l-16.9 .5M202.7 145.1l.2-.7 .8-.3M203.7 142.6l-.6-.2-.4-.8M202.7 175.1l.2-.7 .8-.3M203.7 172.6l-.6-.2-.4-.8M203.7 182.6l-.6-.3-.4-.7M213 182.6h-9.3M219 184.4l-16.9-.4"/>
</g>
<g fill="none" stroke="#000" stroke-width=".31" stroke-dasharray="1.3 .6" stroke-dashoffset=".3">
<path d="M35.8 115.7h2.5M38.3 115.4h-2.5M48.9 118.2h6.5M55.4 118.5h-6.5M88.9 118.2h6.5M95.4 118.5h-6.5M105.9 115.7h2.5M108.4 115.4h-2.5M56.1 129.1l-.4-.4M57.1 124.7a.72 .72 0 0 1 .7 1 .72 .72 0 0 1-1.2 .2 .72 .72 0 0 1 .3-1.2h.2M58.1 130.3l5.9 .5 8.1 .3M58.6 128.7l-.4 .4"/>
<path d="M72.1 131.1l7-.2 7-.6M72.1 129.1h14M72.1 129.1h-13.9M72.1 121.2h-14M72.1 121.2h14M86.1 129.1l-.4-.4M87.1 124.7a.72 .72 0 0 1 .7 1 .72 .72 0 0 1-1.2 .2 .72 .72 0 0 1 .3-1.2h.2M88.6 128.7l-.4 .4M103.7 123.2a2.28 2.28 0 0 0-1.9 2.2 2.28 2.28 0 0 0 1.9 2.3M104.5 127.7a2.28 2.28 0 0 0 1.9-2.3 2.28 2.28 0 0 0-1.9-2.2M202.7 141.6v-6.5M209.2 143.3a.72 .72 0 0 1 1-.6 .72 .72 0 0 1 .2 1.1 .72 .72 0 0 1-1.2-.2v-.3"/>
<path d="M215.6 158.3l-.2-7-.5-7M209.2 173.3a.72 .72 0 0 1 1-.6 .72 .72 0 0 1 .2 1.1 .72 .72 0 0 1-1.2-.2v-.3M214.9 172.3l.4-5.9 .3-8.1M202.7 181.6v-6.5"/>
</g>
<path d="M48.2 119.2v2M58.1 119.2v2M88.1 119.2v2M46.1 129.5v2M56.1 121.2v-2M72.1 129.1v2M72.1 129.5v2M86.1 121.2v-2M96.1 121.2v-2M98.1 129.5l.1 2M214.1 132.3h1.9M214.1 184.3l1.9 .1" fill="none" stroke="#000" stroke-width=".31" stroke-dasharray="1.3 .6" stroke-dashoffset="1"/>
<g fill="none" stroke="#000" stroke-width=".31" stroke-dasharray="1.3 .6" stroke-dashoffset="-.1">
<path d="M36.6 117h3.2M47.5 117.5h3.4M93.4 117.5h3.4M40.1 127.5a2.05 2.05 0 0 0 1.9-3 2.05 2.05 0 0 0-3.5-.3 2.05 2.05 0 0 0 1.2 3.2l.4 .1M40.4 135.2a148.9 148.9 0 0 0 31.7 3.1M46 135.1l12.5 1.6 13.6 .5M46 135.1l4.1 .6a162.6 162.6 0 0 0 22 1.4M57.1 123.6a1.76 1.76 0 0 0-1.5 2.6 1.76 1.76 0 0 0 3 .2 1.76 1.76 0 0 0-1.3-2.8h-.2M72.1 134l-15 .2-11.1 .6M72.1 134l15.1 .2 11.1 .6M72.1 138.3a148.9 148.9 0 0 0 31.8-3.1M72.1 138.1a148.7 148.7 0 0 1-31.7-3.1"/>
<path d="M87.1 123.6a1.76 1.76 0 0 0-1.5 2.6 1.76 1.76 0 0 0 3 .2 1.76 1.76 0 0 0-1.2-2.8h-.3M93.4 134.4h3.4M98.3 135.1l-4.1 .6a162.6 162.6 0 0 1-22.1 1.4M98.3 135.1l-12.6 1.6-13.6 .5M103.8 135a141.9 141.9 0 0 1-31.7 3.1M104.1 127.5a2.05 2.05 0 0 1-1.8-3 2.05 2.05 0 0 1 3.5-.3 2.05 2.05 0 0 1-1.3 3.2l-.4 .1M212 126.3a2.05 2.05 0 0 1-2.9 1.9 2.05 2.05 0 0 1-.4-3.5 2.05 2.05 0 0 1 3.3 1.2v.4M219.7 132.2l1.5 12.5 .5 13.6M212 190.3a2.05 2.05 0 0 0-2.9-1.8 2.05 2.05 0 0 0-.4 3.4 2.05 2.05 0 0 0 3.3-1.2v-.4M219.7 184.5l1.5-12.6 .5-13.6"/>
</g>
<g fill="none" stroke="#000" stroke-width=".31" stroke-dasharray="1.3 .6" stroke-dashoffset=".2">
<path d="M46.4 116.3h25.7M46.5 116.4h25.6M72.1 116.5h25.7M72.1 116.5h-25.6M72.1 116.1l25.7 .1M72.1 116.1l-25.6 .1M72.1 118.5v2.7M72.1 116h25.7M72.1 116h-25.6M72.1 115.8h-25.6M72.1 115.8h25.7M72.1 117.3h25.8"/>
<path d="M72.1 117.3h-25.7M72.1 116.3h25.8M72.1 116l-25.7 .1M97.8 116.4h-25.7M97.9 116.1l-25.8-.1M104.3 116.5v6.6M39.8 127.7a2.28 2.28 0 0 1-1.9-2.3 2.28 2.28 0 0 1 1.9-2.2M40.1 124.1a1.35 1.35 0 0 1 1.3 1.9 1.35 1.35 0 0 1-2.3 .3 1.35 1.35 0 0 1 .7-2.2h.3M40.4 135a5.3 5.3 0 0 1-4.6-4.3M40.4 123.2a2.28 2.28 0 0 1 2 2.2 2.28 2.28 0 0 1-2 2.3M57.1 124.6a.75 .75 0 0 0-.6 1.1 .75 .75 0 0 0 1.2 .2 .75 .75 0 0 0-.3-1.2l-.3-.1M72.1 136.8v-2.8"/>
<path d="M72.1 136.8v-19.9M87.1 124.6a.75 .75 0 0 0-.6 1.1 .75 .75 0 0 0 1.2 .2 .75 .75 0 0 0-.3-1.2l-.3-.1M104 123.1v-6.6M104.1 124.1a1.35 1.35 0 0 0-1.2 1.9 1.35 1.35 0 0 0 2.3 .3 1.35 1.35 0 0 0-.7-2.2h-.4M107.6 130.6l-.3 1-.7 1-2 1.3M108.4 130.7a5.3 5.3 0 0 1-4.6 4.3M208.6 126.3a1.35 1.35 0 0 0 1.9 1.2 1.35 1.35 0 0 0 .3-2.2 1.35 1.35 0 0 0-2.1 .7l-.1 .3M200.4 158.3v25.7M200.4 158.3v-25.6M201.8 158.3v-25.7M201.8 158.3v25.7M209.2 143.3a.75 .75 0 0 0 1 .7 .75 .75 0 0 0 .2-1.2 .75 .75 0 0 0-1.2 .3v.2"/>
<path d="M209.2 173.3a.75 .75 0 0 0 1 .7 .75 .75 0 0 0 .2-1.2 .75 .75 0 0 0-1.2 .3v.2M208.6 190.3a1.35 1.35 0 0 1 1.9-1.2 1.35 1.35 0 0 1 .3 2.3 1.35 1.35 0 0 1-2.1-.7l-.1-.4"/>
</g>
<path d="M310.5 183.3a85.2 85.2 0 0 1 11.8 7.8M326.4 180.3l-12.1-7M326.4 180.3l12.3 7M326.5 180.5l-12.2-6.9M326.5 180.5l12.2 7.1" fill="none" stroke="#000" stroke-width=".31" stroke-dasharray="6.3 1.3 1.3 1.3 1.3 1.3" stroke-dashoffset="2.5"/>
<path d="M312.7 182.6l12.4 7.1M314.4 182.4l12.4 7.1M321.5 182.6l-12.3-7M321.5 182.6l12.4 7.1" fill="none" stroke="#000" stroke-width=".31" stroke-dasharray="6.3 1.3 1.3 1.3 1.3 1.3" stroke-dashoffset="2.4"/>
<path d="M312.7 182.6l-10.7-6.1M314.4 182.4l-10.6-6.1" fill="none" stroke="#000" stroke-width=".31" stroke-dasharray="6.3 1.3 1.3 1.3 1.3 1.3" stroke-dashoffset="3.4"/>
<g fill="none" stroke="#000" stroke-width=".31" stroke-dasharray="6.3 1.3 1.3 1.3 1.3 1.3">
<path d="M293.8 173.4a2.42 2.42 0 0 1 1.9-1.9M294 174.8l.3-.8 1.6-.9M294.3 175.5l.2 .1M295 174.7l.3 .5M295.1 175.5a1.08 1.08 0 0 1 .7-1.7l.5-.3M295.1 175.5l.2-.3M295.1 174.5h.2M295.1 174.5h.1M295.1 174.5v.4M295.1 174.5l.2 .1M295.1 174.9l.2-.2M295.2 175l-.1-.1"/>
<path d="M295.2 175l.1-.1M295.3 174.7v-.1M295.3 174.7v.2M295.3 174.5v.1M295.3 174.6l5.2-1.3M295.3 175.2v-.3M295.3 174.9l5.3-1.3M295.3 174.9h.1M295.3 174.9l1.7 1.5M295.5 174l1.8-.7M295.5 174v.1M295.5 174.1l-.2 .4"/>
<path d="M295.7 171.5l.2 1.6M295.9 170.9l-.2 .6M295.9 173.1l.1 .3M296 173.4a1.51 1.51 0 0 0-1.5 2.2M296.3 173.5l.4-.1M296.3 173.5h.1M297.3 175.9l-1.3-1.2M299.4 172.6l-3.9 1.5M300.5 173.4l-5.2 1.3M300.8 175.8l-.6-.4M304.4 172.2v-.9M304.4 172.2l.2 .3"/>
<path d="M304.4 172.2l.2 .1M304.5 171.3l.1 1M304.6 172.5l.1-.1M304.6 172.3l5.3-1.4M304.7 172.4l-.1-.1M304.7 172.4l.1 .1M304.7 172.6l-.1-.1M304.7 172.6l.1-.1M304.8 172.5l5.3-1.3M304.8 172.5h.1M308.1 170.4h1M308.3 167.3l1 .1"/>
<path d="M308.3 167.3l.1 2.5M308.4 169.8h1M308.4 169.8l.1 .3M308.5 166.8l-.2 .5M308.9 166.8l.4 .6M309.1 170.4l.9 .5M309.1 170.4h-.1M309.2 170.1h-.7M309.4 169.8l1.2 .7M309.4 169.8l-.1-2.4M309.4 169.8l-.2 .3M310 171h.1"/>
<path d="M310 171.1l-5.3 1.3M310 170.9l.4-.1M310 170.9h-.1M310 170.9l.1 .1M310.1 171l1.3 2.3M310.4 170.8l-1.2-.7M310.4 170.8l.2-.3M310.5 170.9l.3-.2M310.5 170.9l-.4 .1M310.5 170.9l-.1-.1M310.6 170.5l.2 .2M310.8 170.7l1 2.4"/>
<path d="M311.2 173.3h.2M311.3 173.4h.1M311.4 173.3h.2M311.4 173.3v.1M311.4 173.4l2.5 1.4M311.6 173.3l-1.1-2.4M311.6 173.3l.2-.2M311.6 173.4l.2-.3M311.6 173.4v-.1M311.6 173.4h-.2M311.8 173.1l2.5 1.4M313.8 174.8h.1"/>
<path d="M313.9 174.8h.2M313.9 174.8h.1M314.1 174.8l-2.5-1.4M314.1 174.8l.2-.3M314.1 174.8h.1M314.2 173.1l.3-.4M314.3 174.5l-.1-1.4M314.3 173l.2-.3M314.3 173.1h-.1M314.3 174.5h.1M308.1 184.4l2.4-1.1M323.1 190.5l2.6 1"/>
<path d="M324.8 192.9h.1M324.8 192.9l.8 .2M325.3 192.8l.1-.3M325.4 192l.3-.5M325.4 192l-2.9-1.1M325.4 192.5v-.5M325.4 192.5a10.6 10.6 0 0 0 5 .3M325.6 192.1l-.2-.1M325.7 191.5l.2 .1M327.9 191.9l2.2-.2M330.1 191.7l1.1-.4M330.4 192.2l-.3-.5"/>
<path d="M330.4 192.2v.6M330.4 192.2l-2.2 .3-1.9-.2M330.4 192.8l.9-.2M330.5 193.1l-2.7 .1-2.5-.4M330.5 193.1l-.1-.3M331.3 191.9l-.9 .3M331.4 192.9l-.9 .2M335.5 191.7l5.5-1.3M338.6 187.1h.3M338.7 187.7l.2 1.2M338.7 189l.2-.1M338.9 189.1l.1 .1"/>
<path d="M338.9 188.9l.1 .3M338.9 188.9l.1-.1M338.9 187.1l.2-.3M339 187.4h.3M339 187.4h-.3M339 187.4l-.1-.3M339 189.2l2.4 1.3M339 188.8h.4M339 188.8v-1.4M339.1 186.8l.2 .6M339.2 189.1l.2-.3M339.2 189.1l-.2-.3"/>
<path d="M339.2 189.1l-.2 .1M339.3 187.4l.1 1.4M339.4 188.8l2.4 1.4M339.4 189.5l-3.9 1.1M341.2 190.5h.2M341.4 190.5h.2M341.4 190.5v.1M341.6 190.5l-2.4-1.4M341.6 190.5h.1M341.8 190.2l1-1.2M341.8 190.2l-.2 .3M341.8 190.2l-.1 .2"/>
<path d="M342 190.2l.8-.2M342.5 189.5l.7 .4M342.8 190l-.1-.3M342.8 190l.2-.2M342.8 189h.1M342.8 189v.2M342.9 190.2l-.1-.2M342.9 189l1.2 .7M342.9 189l-.2 .3M343.2 189.9l.1 .1-.4 .2M343.2 189.9h-.1M343.7 190.2l.2-.2"/>
<path d="M343.9 190l-1.2-.7M343.9 186.8l.2 .5M344.1 189.7v-2.4M344.1 189.7l-.2 .3M344.1 189.7l.1 .1M344.2 187.4l-.1-.1"/>
</g>
<path d="M311.8 182.8l12.5 7.1M311.8 182.8l-12.4-7.2" fill="none" stroke="#000" stroke-width=".31" stroke-dasharray="6.3 1.3 1.3 1.3 1.3 1.3" stroke-dashoffset="2.3"/>
<path d="M310.5 183.3a97.2 97.2 0 0 0-13.2-6.5" fill="none" stroke="#000" stroke-width=".31" stroke-dasharray="6.3 1.3 1.3 1.3 1.3 1.3" stroke-dashoffset="2.1"/>
<path d="M295.7 171.5a74 74 0 0 1 12.6-4.2M297.2 177l4.6 3.5 6.3 3.9" fill="none" stroke="#000" stroke-width=".31" stroke-dasharray="6.3 1.3 1.3 1.3 1.3 1.3" stroke-dashoffset="2.9"/>
<path d="M295.3 175.2a47.1 47.1 0 0 0 12.3 9.3M307.4 184.8l-.2-.1a46.9 46.9 0 0 1-12.1-9.2M321.9 191.1l-6.8-3-7-3.7" fill="none" stroke="#000" stroke-width=".31" stroke-dasharray="6.3 1.3 1.3 1.3 1.3 1.3" stroke-dashoffset="1.8"/>
<path d="M309.3 167.4l10 4.6 7.4 4M307.6 184.5l9.5 4.8 8.3 3.2" fill="none" stroke="#000" stroke-width=".31" stroke-dasharray="6.3 1.3 1.3 1.3 1.3 1.3" stroke-dashoffset="-.2"/>
<path d="M344.1 187.3l-10-6.9-7.4-4.4" fill="none" stroke="#000" stroke-width=".31" stroke-dasharray="6.3 1.3 1.3 1.3 1.3 1.3" stroke-dashoffset="-.9"/>
<path d="M294.5 175.6a50.3 50.3 0 0 0 12.5 9.3M314.5 172.7l24.6 14.1M338.9 187.1l-24.6-14.1" fill="none" stroke="#000" stroke-width=".31" stroke-dasharray="6.3 1.3 1.3 1.3 1.3 1.3" stroke-dashoffset="1.7"/>
<path d="M295.9 173.1l12.5-3.3" fill="none" stroke="#000" stroke-width=".31" stroke-dasharray="6.3 1.3 1.3 1.3 1.3 1.3" stroke-dashoffset="3"/>
<path d="M307 184.9l5.3 2.9a98.4 98.4 0 0 0 12.5 5.1M325.3 192.8l-8.4-3.2-9.5-4.8" fill="none" stroke="#000" stroke-width=".31" stroke-dasharray="6.3 1.3 1.3 1.3 1.3 1.3" stroke-dashoffset="-.3"/>
<path d="M342.9 190.2l-7.4 1.8" fill="none" stroke="#000" stroke-width=".31" stroke-dasharray="6.3 1.3 1.3 1.3 1.3 1.3" stroke-dashoffset="5.7"/>
<path d="M308.5 170.1l-12.5 3.3" fill="none" stroke="#000" stroke-width=".31" stroke-dasharray="6.3 1.3 1.3 1.3 1.3 1.3" stroke-dashoffset="3.1"/>
<path d="M72.1 116.4l31.6 .1M103.7 117l-31.6-.1M36.7 130.6l.5 1.5a5.3 5.3 0 0 0 2.6 1.8M46.3 135.1l12 1.3 13.8 .4M72.1 121.6h25.9M72.1 121.6h-25.8M98 135.1l-12 1.3-13.9 .4" fill="none" stroke="#000" stroke-width=".31" stroke-dasharray="1.3 .6" stroke-dashoffset=".1"/>
<path d="M39.8 122.9a2.53 2.53 0 0 0-2.2 2.5 2.53 2.53 0 0 0 2.2 2.6M40.4 128a2.53 2.53 0 0 0 2.3-2.6 2.53 2.53 0 0 0-2.3-2.5M57.1 123.9a1.47 1.47 0 0 0-1.3 2.1 1.47 1.47 0 0 0 2.5 .3 1.47 1.47 0 0 0-.8-2.3l-.4-.1M87.1 123.9a1.47 1.47 0 0 0-1.3 2.1 1.47 1.47 0 0 0 2.5 .3 1.47 1.47 0 0 0-.8-2.3l-.4-.1" fill="none" stroke="#000" stroke-width=".31" stroke-dasharray="1.3 .6" stroke-dashoffset="-.2"/>
<path d="M36.5 116.4h1.8M38.3 116.1h-1.8M106 116.4h1.8M107.8 116.1h-1.8" fill="none" stroke="#000" stroke-width=".31" stroke-dasharray="1.3 .6" stroke-dashoffset=".9"/>
<g font-size="8.1">
<text x="280.2" y="261.4">B</text>
<text x="358.8" y="261.2">3823200</text>
</g>
<text font-size="7.5" x="408.6" y="262.8">B</text>
<g font-size="7.1">
<text x="191.7" y="83.4">SECTION G-G</text>
<text x="197" y="90.4">SCALE 1 : 2</text>
<text x="168.3" y="130.6">G</text>
<text x="240" y="131.6">G</text>
</g>
<g font-size="6.3">
<text x="61.8" y="8">4</text>
<text x="163.4" y="8">3</text>
<text x="265" y="8">2</text>
<text x="366.7" y="8">1</text>
<text x="75.9" y="25.5">ASSEMBLAGE POIGNEE PAR SOUDURE A ULTRASONS</text>
<text x="4.6" y="77.9">B</text>
<text x="423.7" y="77.9">B</text>
<text x="4" y="204.9">A</text>
<text x="423.1" y="204.8">A</text>
<text x="63.9" y="276.1">4</text>
<text x="166.2" y="276.1">3</text>
<text x="272.7" y="277.1">2</text>
<text x="376.3" y="276.1">1</text>
</g>
<g font-size="4.7">
<text x="102.2" y="30.4">/ HANDLE ASSEMBLY BY ULTRASONIC WELDING</text>
<text x="315.4" y="159">EXTERIEUR POIGNEE</text>
<text x="320.5" y="207.9">INTERIEUR POIGNEE</text>
<text x="245.3" y="246.8">C</text>
</g>
<g font-size="4.2">
<text x="372.5" y="65.9">CISAILLEMENT LG 10</text>
<text x="376.8" y="60.9">10 SECTIONS DE</text>
<text x="68.3" y="71.8">H</text>
<text x="379.2" y="70.9">HAUTEUR 0.5</text>
<text x="60.3" y="109.6">H</text>
<text x="177" y="220.8">7</text>
<text x="150.5" y="254.2">7</text>
</g>
<g font-size="4.1">
<text x="329.2" y="17.5">REVISIONS</text>
<text x="260.4" y="23.8">REV</text>
<text x="270.9" y="23.7">DESCRIPTION</text>
<text x="369.1" y="23.7">DATE</text>
<text x="393.1" y="23.7">APPROVED</text>
<text x="262.8" y="29.8">--</text>
<text x="288.3" y="29.8">--</text>
<text x="298.9" y="29.8">SEE SHEET ONE</text>
<text x="332.7" y="29.8">--</text>
<text x="372.6" y="29.8">--</text>
<text x="402.7" y="29.7">--</text>
<text x="298.6" y="261.1">3823200.SLDDRW</text>
</g>
<g font-size="3.9">
<text x="47.7" y="95.6">2 SURFACES D'APPUI</text>
<text x="51.7" y="101.8">2 SUPPORTS AREA</text>
<text x="27.1" y="203.4">NOTA :</text>
<text x="27.1" y="207.3">11. CERTIFICAT DE CONFORMITÉ EXIGÉ INCLUANT LESSPÉCIFICATIONS MATIÈRE.</text>
<text x="27.1" y="211.2">12. TEST DE TENUE DE SOUDURE:</text>
<text x="34.7" y="215.1">L'ASSEMBLAGE DOIT RÉSISTER À UNE FORCE DE 200N</text>
<text x="135.9" y="215.1">5% APPLIQUÉE EN H.</text>
<text x="34.7" y="218.9">L'ASSEMBLAGE EST POSÉ SUR LES 2 SURFACES D'APPUI.</text>
<text x="27.1" y="237">NOTE :</text>
<text x="27.1" y="240.8">11. CERTIFICATE OF COMPLIANCE REQUIRED INCLUDING THE MATERIAL SPECIFICATION.</text>
<text x="27.1" y="244.7">12. WELD-STRENGTH TEST :</text>
<text x="33.6" y="248.6">THE ASSEMBLY MUST RESIST A 200N</text>
<text x="100.6" y="248.6">5% FORCE APPLIED IN H.</text>
<text x="33.6" y="252.5">THE ASSEMBLY IS INSTALLED ON 2 SURFACES.</text>
</g>
<text font-size="3.5" x="249.1" y="246.8">OVIDIEN</text>
<g font-size="3.4">
<text x="279.6" y="254.1">SIZE</text>
<text x="287.4" y="254.1">FILENAME:</text>
<text x="344.4" y="254.1">DRAWING NO.:</text>
<text x="403.2" y="254.2">REV</text>
<text x="229.1" y="265.8">DRAWN:</text>
<text x="278.5" y="265.9">SCALE:</text>
<text x="292.6" y="265.9">1:5</text>
<text x="344.4" y="265.8">SHEET:</text>
<text x="360.7" y="265.8">3 OF 4</text>
<text x="12.7" y="271.7">TEMPLATE 10093581 REV A</text>
</g>
<g font-size="3.3">
<text x="374.5" y="76.8">/ 10 ENERGY DIRECTORS</text>
<text x="374.5" y="80.3">LENGTH 10 HEIGHT 0.5</text>
<text x="315.4" y="162.8">/ HANDLE-OUTSIDE</text>
<text x="320.5" y="211.7">/ HANDLE-INSIDE</text>
</g>
<g font-size="3.2">
<text x="235.8" y="253.1">6135 Gunbarrel Avenue</text>
<text x="239.9" y="256.3">Boulder, CO 80301</text>
</g>
<g font-size="2.8">
<text x="279.6" y="246.3">PROPRIETARY &amp; CONFIDENTIAL. THIS DOCUMENT MAY NOT BE COPIED, DISCLOSED, OR USED IN WHOLE</text>
<text x="279.6" y="249.2">OR IN PART WITHOUT THE CONSENT OF COVIDIEN.</text>
<text x="248.7" y="265.7">FRANCIS LABADESSE</text>
</g>
<text font-size="2.1" x="233.7" y="261.5">© 2012 COVIDIEN ALL RIGHTS RESERVED.</text>
</svg>
